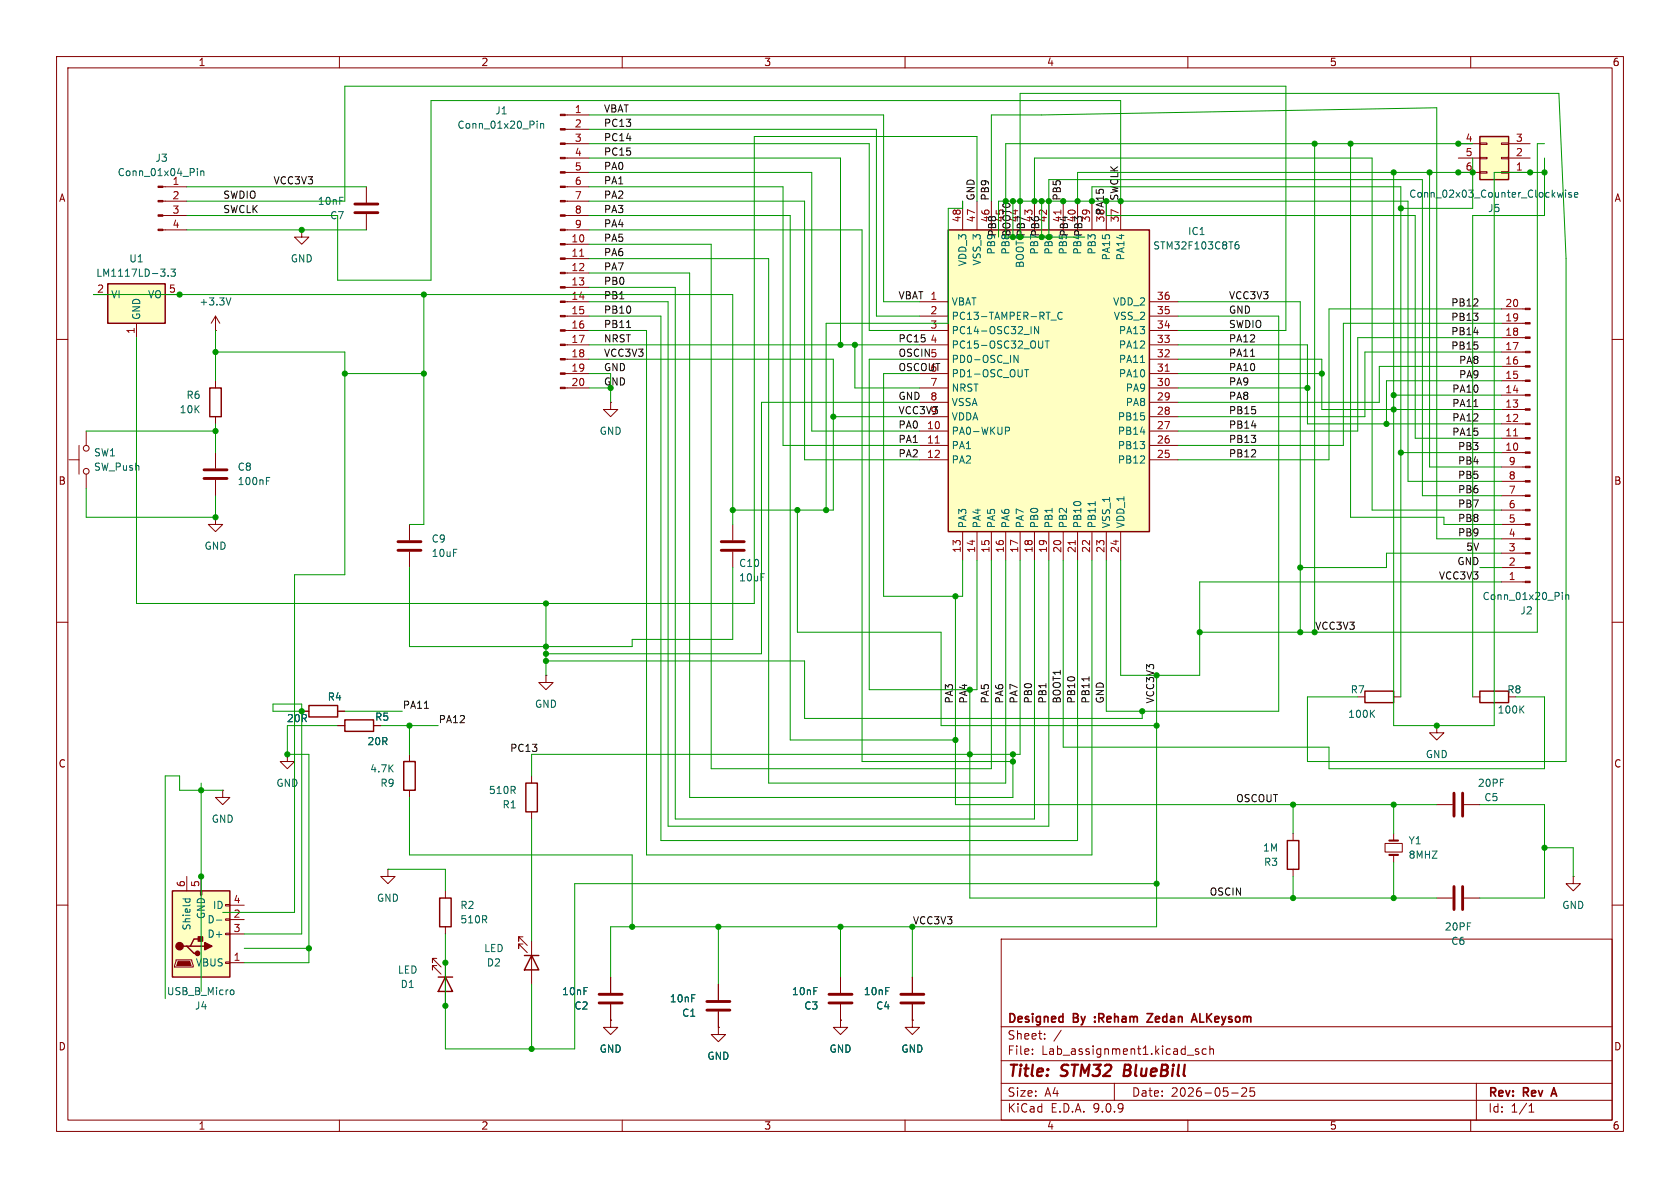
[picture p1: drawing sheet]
<svg xmlns="http://www.w3.org/2000/svg" width="297mm" height="210mm" viewBox="0 0 297 210" stroke-linecap="round" stroke-linejoin="round" font-family="sans-serif">
<g fill="none" stroke="#840000" stroke-width=".18">
<path d="M10 10h277v190h-277zM12 12h273v186h-273zM60 10v2M110 10v2M160 10v2M210 10v2M260 10v2M10 60h2M285 60h2M38.1 91.4v1.3h1.3l-1.3 1.3-1.3-1.3h1.3M38.1 91.4h.1M10 110h2"/>
<path d="M285 110h2M10 160h2M177 166h108v32h-108zM285 160h2M60 198v2M110 198v2M160 198v2M177 194.5h108M177 191.5h108M177 187.5h108M177 181.5h108M182.5 186.3v.1"/>
<path d="M182.5 185.5v.1M184.7 183.6v.1M184.7 182.8v.1M187.6 182.1l-1.3 2M197 191.5v3M210 198v2M211.9 185.5l-.4-.1-.2 .2 .1 .2 .5 .2v.3h-.6M213.2 185.5l-.4-.1-.3 .3v.4l.2 .2h.5M213.9 185.5l.2-.1 .4 .1v.9M213.9 184.9v1.5M217.7 193.2h1.2M219.5 192.4l.6-.1 .2 .1 .1 .3-.9 1.1h.9"/>
<path d="M221.7 192.3h-.7v.7l.2-.1h.5l.1 .3-.1 .5-.2 .1-.5-.1M260 198v2M261 191.5v6.5M270.3 196.6h.9M270.3 195.5l.4-.4v1.5"/>
</g>
<path d="M193.6 179.8v.1M202.8 179.2h1l-1 1.5h1M193.6 180.5v.2M210.6 180.7l.5-1.5 .5 1.5M210.8 180.3h.7M274.3 193.4h.8M274.7 192.3l-.5 1.5" fill="none" stroke="#840000" stroke-width=".3"/>
<path d="M198.9 188.2l-.3 2h.8" fill="none" stroke="#840000" stroke-width=".4"/>
<path d="M19 50.2h10.2v7h-10.2z" fill="#ffffc2"/>
<path d="M19 50.2h10.2v7h-10.2zM93 138.4h2v5.1h-2zM241.3 122.2h5.1v2h-5.1zM261.6 122.2h5.1v2h-5.1zM227.6 148.6h2v5.1h-2z" fill="none" stroke="#840000" stroke-width=".25"/>
<g fill="none" stroke="#840000" stroke-width=".18">
<path d="M64.8 33v2.8M64.8 37.8v2.8M99.9 20.3h4.2M99.9 22.9h4.2M99.9 25.4h4.2M99.9 27.9h4.2M99.9 30.5h4.2M99.9 33h4.2M99.9 35.6h4.2M99.9 38.1h4.2M16.5 52.1h2.5M24.1 57.2v2.5"/>
<path d="M29.2 52.1h2.5M53.3 40.6v1.3h1.3l-1.3 1.3-1.2-1.3h1.2M53.3 40.6h.1M99.9 40.6h4.2M99.9 43.2h4.2M99.9 45.7h4.2M99.9 48.3h4.2M99.9 50.8h4.2M99.9 53.3h4.2M99.9 55.9h4.2M99.9 58.4h4.2M265.4 59.7h4.2"/>
<path d="M265.4 57.2h4.2M265.4 54.6h4.2M99.9 61h4.2M99.9 63.5h4.2M99.9 66h4.2M99.9 68.6h4.2M107.9 71.1v1.3h1.3l-1.3 1.3-1.2-1.3h1.2M107.9 71.1h.1M265.4 77.5h4.2M265.4 74.9h4.2M265.4 72.4h4.2M265.4 69.9h4.2"/>
<path d="M265.4 67.3h4.2M265.4 64.8h4.2M265.4 62.2h4.2M38.1 80v2.8M38.1 84.8v2.8M129.5 92.7v2.8M129.5 97.5v2.8M265.4 97.8h4.2M265.4 95.3h4.2M265.4 92.7h4.2M265.4 90.2h4.2M265.4 87.6h4.2"/>
<path d="M265.4 85.1h4.2M265.4 82.6h4.2M265.4 80h4.2M265.4 102.9h4.2M265.4 100.3h4.2M39.4 139.7v1.3h1.2l-1.2 1.2-1.3-1.2h1.3M39.4 139.7h.1M50.8 133.4v1.2h1.3l-1.3 1.3-1.3-1.3h1.3M50.8 133.4h.1M94 137.2v1.2M246.4 123.2h1.2M254 128.3v1.2h1.3l-1.3 1.3-1.3-1.3h1.3"/>
<path d="M254 128.3h.1M260.3 123.2h1.3M68.6 153.7v1.2h1.2l-1.2 1.3-1.3-1.3h1.3M68.6 153.7h.1M94 143.5v1.3M228.6 147.3v1.3M228.6 153.7v1.2M244.9 149.1h3v1.5h-3zM246.4 147.3v1.3M246.4 151.1v1.3M254 142.2h2.8M258.8 142.2h2.8"/>
</g>
<g fill="none" stroke="#006464" stroke-width=".18">
<path d="M95 21.4v.1M95 21.8v.9M95.6 21.8v.9M95.6 22l.2-.2 .3 .1v.8M29.7 48.7v.1M30.2 47.6h.8l-.4 .5 .3 .1v.5l-.1 .1-.6-.1M47.1 85h.4M47.1 84.4h.6M276.2 104.7v.1M276.2 105.1v.9M276.8 105.1v.9M276.8 105.3l.2-.2 .3 .1v.8"/>
<path d="M242.5 126.1l.5 .7M243 125.5l-.7 .8M268.9 125.3l.5 .8M269.4 124.8l-.7 .7"/>
</g>
<g fill="#840000" stroke="#840000" stroke-width=".18">
<path d="M269.6 102.7h.9v.3h-.9z"/>
<path d="M269.6 100.2h.9v.3h-.9z"/>
<path d="M269.6 97.7h.9v.2h-.9z"/>
<path d="M269.6 95.1h.9v.3h-.9z"/>
<path d="M269.6 92.6h.9v.2h-.9z"/>
<path d="M269.6 90h.9v.3h-.9z"/>
<path d="M269.6 87.5h.9v.3h-.9z"/>
<path d="M269.6 85h.9v.2h-.9z"/>
<path d="M269.6 82.4h.9v.3h-.9z"/>
<path d="M269.6 79.9h.9v.2h-.9z"/>
<path d="M269.6 77.3h.9v.3h-.9z"/>
<path d="M269.6 74.8h.9v.3h-.9z"/>
<path d="M269.6 72.3h.9v.2h-.9z"/>
<path d="M269.6 69.7h.9v.3h-.9z"/>
<path d="M269.6 67.2h.9v.2h-.9z"/>
<path d="M269.6 64.6h.9v.3h-.9z"/>
<path d="M269.6 62.1h.9v.3h-.9z"/>
<path d="M269.6 59.6h.9v.2h-.9z"/>
<path d="M269.6 57h.9v.3h-.9z"/>
<path d="M269.6 54.5h.9v.2h-.9z"/>
<path d="M99.1 20.2h.8v.2h-.8z"/>
<path d="M99.1 22.7h.8v.3h-.8z"/>
<path d="M99.1 25.3h.8v.2h-.8z"/>
<path d="M99.1 27.8h.8v.3h-.8z"/>
<path d="M99.1 30.4h.8v.2h-.8z"/>
<path d="M99.1 32.9h.8v.2h-.8z"/>
<path d="M99.1 35.4h.8v.3h-.8z"/>
<path d="M99.1 38h.8v.2h-.8z"/>
<path d="M99.1 40.5h.8v.3h-.8z"/>
<path d="M99.1 43.1h.8v.2h-.8z"/>
<path d="M99.1 45.6h.8v.2h-.8z"/>
<path d="M99.1 48.1h.8v.3h-.8z"/>
<path d="M99.1 50.7h.8v.2h-.8z"/>
<path d="M99.1 53.2h.8v.3h-.8z"/>
<path d="M99.1 55.8h.8v.2h-.8z"/>
<path d="M99.1 58.3h.8v.2h-.8z"/>
<path d="M99.1 60.8h.8v.3h-.8z"/>
<path d="M99.1 63.4h.8v.2h-.8z"/>
<path d="M99.1 65.9h.8v.3h-.8z"/>
<path d="M99.1 68.5h.8v.2h-.8z"/>
</g>
<path d="M102.5 45.3h.7M267.6 77.1h.7" fill="none" stroke="#a90000" stroke-width=".18"/>
<path d="M62.7 37.6h4.1M62.7 36.1h4.1M36.1 83.1h4M36.1 84.6h4M127.5 95.8h4.1M127.5 97.3h4.1M257 140.2v4.1M258.6 140.2v4.1" fill="none" stroke="#840000" stroke-width=".51"/>
<path d="M245.6 151.1h1.5M245.6 148.6h1.5" fill="none" stroke="#840000" stroke-width=".38"/>
<path d="M30.5 157.5h10.1v15.2h-10.1z" fill="#ffffc2"/>
<path d="M37.1 68.6h2v5.1h-2zM30.5 157.5h10.1v15.2h-10.1zM77.7 158.8h2.1v5h-2.1zM32.4 167.3h.6l1.3 1.2h.6M33.7 167.3h2.5M35.6 166h-1.3l-.6 1.3h-.7M77.5 172.7h2.5M78.7 172.7l1.3 2.6h-2.5zM92.7 168.9h2.5M94 168.9l1.2 2.6h-2.5z" fill="none" stroke="#840000" stroke-width=".25"/>
<g fill="none" stroke="#840000" stroke-width=".18">
<path d="M14 78.7v5.1M15.2 76.2v2.5M38.1 67.3v1.3M38.1 73.7v1.2M12.2 81.3h1.8M15.2 83.8v2.6M33 154.9v2.6M35.4 157.5h.3v.7h-.3zM35.6 154.9v2.6M39.9 159.9h.7v.2h-.7zM78.7 157.5v1.3M31.1 169.7h2.8l.3 1.2h-3.3z"/>
<path d="M39.9 170.1h.7v.2h-.7zM39.9 165h.7v.2h-.7zM39.9 162.4h.7v.3h-.7zM40.6 170.2h2.6M40.6 165.1h2.6M40.6 162.6h2.6M40.6 160h2.6M77.2 169.4h-.7v.8v-.8l1.5 1.5M77.2 170.7h-.7v.8v-.8l1.5 1.5M78.7 163.8v1.3M78.7 170.2v7.6M92.5 165.6h-.8v.8v-.8l1.5 1.5"/>
<path d="M92.5 166.9h-.8v.7v-.7l1.5 1.5M94 166.4v7.6"/>
<circle cx="15.2" cy="79.2" r=".51"/>
<circle cx="15.2" cy="83.3" r=".51"/>
</g>
<path d="M31.5 169.9h2l.3 .8h-2.6z" fill="#840000" stroke="#840000" stroke-width=".18"/>
<g fill="#840000" stroke="#840000" stroke-width=".25">
<path d="M35.1 165.6h.7v.8h-.7z"/>
<path d="M36.2 166.6l1.3 .7-1.3 .6z"/>
<circle cx="31.7" cy="167.3" r=".63"/>
<circle cx="34.9" cy="168.5" r=".38"/>
</g>
<path d="M32.3 158.9h1.3M32.8 158.9v.4M33.5 158.9l.1 .4M38.3 162.7h.9M40.9 175l.3 .1 .2 .1-.1 .5-.4 .1" fill="none" stroke="#006464" stroke-width=".18"/>
<path d="M261.6 24.1h5.1v7.7h-5.1z" fill="#ffffc2"/>
<path d="M261.6 24.1h5.1v7.7h-5.1zM54.6 124.7h5.1v2h-5.1zM61 127.3h5v2h-5zM71.4 134.6h2v5.1h-2z" fill="none" stroke="#840000" stroke-width=".25"/>
<g fill="none" stroke="#840000" stroke-width=".18">
<path d="M28.8 33h4.2M28.8 35.6h4.2M28.8 38.1h4.2M257.8 30.5h3.8M257.8 27.9h3.8M257.8 25.4h3.8M261.6 30.4h1.3v.2h-1.3zM261.6 27.8h1.3v.3h-1.3zM261.6 25.3h1.3v.2h-1.3zM265.4 30.4h1.3v.2h-1.3zM265.4 27.8h1.3v.3h-1.3zM265.4 25.3h1.3v.2h-1.3z"/>
<path d="M266.7 30.5h3.8M266.7 27.9h3.8M266.7 25.4h3.8M28.8 40.6h4.2M38.1 58.4h.1M38.1 55.9l-.8 1.3M38.1 55.9l.8 1.3M38.1 55.9v2.5M72.4 92.7v2.8M72.4 97.5v2.8M96.5 119.4v1.3h1.3l-1.3 1.2-1.3-1.2h1.3M96.5 119.4h.1"/>
<path d="M53.3 125.7h1.3M59.7 125.7h1.3M59.7 128.3h1.3M66 128.3h1.3M72.4 133.4v1.2M72.4 139.7v1.3M254 158.8h2.8M258.8 158.8h2.8M278.1 154.9v1.3h1.3l-1.3 1.3-1.2-1.3h1.2M278.1 154.9h.1M148.6 172.7v2.8M148.6 177.5v2.8"/>
<path d="M127 181.6v1.3h1.3l-1.3 1.3-1.3-1.3h1.3M127 181.6h.1"/>
</g>
<path d="M34.9 29.8v.1M34.9 30.2v.9M35.5 30.2v.9M35.5 30.3l.2-.1 .3 .1v.8M276.3 34l-.3 .9-.2-.6M276.8 33.6v.1M276.8 34v.9M277.8 34.1l-.3-.1-.2 .2 .1 .2 .4 .1v.3h-.5M278.3 34.4l.6-.1v-.2l-.4-.1-.2 .2 .1 .6h.5M40.8 52.6l-.4 1.3" fill="none" stroke="#006464" stroke-width=".18"/>
<path d="M70.4 95.8h4M70.4 97.3h4M257 156.7v4.1M258.6 156.7v4.1M146.6 177.3h4M146.6 175.8h4" fill="none" stroke="#840000" stroke-width=".51"/>
<g fill="#840000" stroke="#840000" stroke-width=".18">
<path d="M27.9 32.9h.9v.2h-.9z"/>
<path d="M27.9 35.4h.9v.3h-.9z"/>
<path d="M27.9 38h.9v.2h-.9z"/>
<path d="M27.9 40.5h.9v.3h-.9z"/>
</g>
<path d="M167.6 40.6h35.6v53.4h-35.6z" fill="#ffffc2"/>
<path d="M167.6 40.6h35.6v53.4h-35.6z" fill="none" stroke="#840000" stroke-width=".25"/>
<g fill="none" stroke="#840000" stroke-width=".18">
<path d="M170.2 35.6v5M172.7 35.6v5M175.3 35.6v5M177.8 35.6v5M180.3 35.6v5M182.9 35.6v5M185.4 35.6v5M188 35.6v5M190.5 35.6v5M193 35.6v5M195.6 35.6v5M198.1 35.6v5"/>
<path d="M162.6 53.3h5M162.6 55.9h5M162.6 58.4h5M203.2 53.3h5.1M203.2 55.9h5.1M203.2 58.4h5.1M162.6 61h5M162.6 63.5h5M162.6 66h5M162.6 68.6h5M162.6 71.1h5M162.6 73.7h5"/>
<path d="M162.6 76.2h5M162.6 78.7h5M203.2 61h5.1M203.2 63.5h5.1M203.2 66h5.1M203.2 68.6h5.1M203.2 71.1h5.1M203.2 73.7h5.1M203.2 76.2h5.1M203.2 78.7h5.1M162.6 81.3h5M170.2 94v5.1"/>
<path d="M172.7 94v5.1M175.3 94v5.1M177.8 94v5.1M180.3 94v5.1M182.9 94v5.1M185.4 94v5.1M188 94v5.1M190.5 94v5.1M193 94v5.1M195.6 94v5.1M198.1 94v5.1M203.2 81.3h5.1"/>
<path d="M53.3 125.7h1.3M59.7 125.7h1.3M59.7 128.3h1.3M66 128.3h1.3M107.9 172.7v2.8M107.9 177.5v2.8M127 174v2.8M127 178.8v2.8M148.6 172.7v2.8M148.6 177.5v2.8M161.3 172.7v2.8M161.3 177.5v2.8"/>
<path d="M107.9 180.3v1.3h1.3l-1.3 1.3-1.2-1.3h1.2M107.9 180.3h.1M127 181.6h.1M148.6 180.3v1.3h1.3l-1.3 1.3-1.3-1.3h1.3M148.6 180.3h.1M161.3 180.3v1.3h1.3l-1.3 1.3-1.3-1.3h1.3M161.3 180.3h.1"/>
</g>
<g fill="none" stroke="#006464" stroke-width=".18">
<path d="M182.3 57.7v1.3M183.6 57.7v1.3l-.7-1.3v1.3M185.8 56.6h1M187.8 55.3a.6 .6 0 0 0-.9 .4 .6 .6 0 0 0 .6 .8l.3-.2M218.3 43.5l.3-.3h.2l.3 .3v.3l-.3 .2h-.4l-.1-.2M218.9 42.7l-.3 .1-.3 .5M177.7 75.5h.5l.3 .3-.2 .3-.6 .1M180 62.8v1.3l-.7-1.3v1.3M181.1 65.3h.8M181.5 65.3v1.3M184.3 60.3v1l-.1 .2M184.8 60.3h.7"/>
<path d="M185.1 60.3v1.2M201.6 64.1h.7M193.6 88.7v.7"/>
</g>
<path d="M187.5 37.1v.8M165.3 78.3h.8M206 65.6h.7M190.1 95.6v.7" fill="none" stroke="#a90000" stroke-width=".18"/>
<path d="M105.9 177.3h4.1M105.9 175.8h4.1M125 178.6h4M125 177h4M159.3 177.3h4M159.3 175.8h4" fill="none" stroke="#840000" stroke-width=".51"/>
<path d="M110.8 57.9h.7M221.1 63h.7M260.6 71.9h.7M192.5 119.6v.8M75 125.2h.8" fill="none" stroke="#0f0f0f" stroke-width=".18"/>
<g fill="none" stroke="#009600" stroke-width=".18">
<path d="M33 33h31.8M33 35.6h28v-20.4h166.3v43.2h-19M104.1 20.3h52.1v33h6.4M104.1 30.5h39.4v45.7h19.1M104.1 33h34.3v45.7h24.2M104.1 25.4h49.6v33h8.9M104.1 27.9h44.5v33.1M104.1 22.9h50.8v33h7.7M104.1 38.1h35.6v92.7h29.2M104.1 35.6h38.1v45.7h20.4M170.2 35.6v1.2h-2.6v20.4h-21.6v33M172.7 35.6v-11.5h-39.4v82.6h-109.2v-47"/>
<path d="M175.3 35.6v-15.3h8.8l69.9-1.2v76.2h11.4M177.8 35.6h-1.3v6.3M182.9 35.6v-7.7h59.7v62.3h22.8M184.1 35.6v6.3M193 35.6v-2.6h54.6v90.2M195.6 38.1h54.6v39.4h15.2M198.1 35.6v-17.8h-121.9v31.7h-16.5v-11.4h-26.7M232.4 25.4v86.4M238.8 25.4v66h16.5v1.3h10.1M246.4 30.5v97.8h17.8v-97.8h8.8M252.7 30.5v52.1h12.7M260.3 30.5h-69.8v5.1"/>
<path d="M260.3 25.4h-82.5v16.5M260.3 27.9v8.9h-12.7M273 25.4h-1.2v86.4h-59.7M273 27.9v10.2h-12.7v85.1M16.5 52.1h113v40.6M33 40.6h31.8M38.1 58.4v8.9M74.9 52.1v40.6h-2.5M104.1 50.8h15.3v94h63.5v-45.7M104.1 55.9h12.7v92.7h73.7v-49.5M104.1 43.2h21.6v92.7h49.6v-36.8M104.1 58.4h10.2v92.7h78.7v-52"/>
<path d="M104.1 53.3h14v92.8h67.3v-47M104.1 45.7h31.8v92.7h41.9v-39.3M104.1 48.3h17.8v92.7h57.2v-7.6M104.1 40.6h48.3v94h26.7M180.3 41.9v-25.4h95.3l1.3 29.2v88.9h-45.8v-11.4h8.9M185.4 41.9v-10.1h66.1v55.8h13.9M191.8 41.9h-12.7v-6.3h69.8v49.5h16.5M208.3 55.9h17.8v69.8h-30.5v-26.6M208.3 53.3h21.6v58.5M265.4 54.6h-30.5v26.7h-26.6M265.4 59.7h-25.4v16.5h-31.7M265.4 57.2h-27.9v21.5h-29.2"/>
<path d="M15.2 76.2h22.9M38.1 62.2h22.9v39.4h-8.9v59.7h-12.7M38.1 74.9v5.1M61 66h13.9M104.1 66h3.8v5.1M104.1 68.6h3.8M104.1 61h58.5M104.1 63.5h43.2v26.7h-17.8M147.3 73.7h15.3M151.1 61v7.6h11.5M162.6 66h-6.4v39.4h14v-6.3M162.6 63.5h-8.9v58.4h19v-22.8"/>
<path d="M162.6 71.1h-28v44.5h-38.1M208.3 61h22.8v13.9h34.3M208.3 66h25.4M208.3 68.6h22.8M208.3 63.5h25.4v8.9h31.7M246.4 69.9h19M265.4 62.2h-24.1v11.5h-33M265.4 67.3h-20.3v7.6M265.4 64.8h-21.6v6.3h-35.5M15.2 86.4v5h22.9v-3.8M141 90.2v21.6h25.4v16.5h38.1M180.3 99.1v34.3h-86.3v3.8"/>
<path d="M188 99.1v33h46.9v3.8h38.1v-12.7h-5M198.1 99.1v20.3h14v-16.5h53.3M247.6 80h17.8M265.4 97.8h-20.3v2.5h-15.2M72.4 100.3v14h39.4v-1.3h17.7v-12.7M96.5 116.8h45.7v10.2h59.7v-1.3M96.5 106.7v12.7M168.9 105.4v36.8h85.1M204.5 119.4v44.4h-96.6v8.9M261.6 100.3h3.8M35.6 138.4v36.9M39.4 139.7h-7.7v-2.5h-2.5v39.3"/>
<path d="M53.3 125.7h-5v-1.2h5v40.6h-10.1M59.7 128.3h-8.9v5.1h3.8v36.8h-11.4M61 125.7h10.1M67.3 128.3h10.2M72.4 128.3v5.1M171.4 121.9v36.9h82.6M68.6 153.7h10.1v3.8M72.4 141v10.1h39.4v12.7M94 144.8v21.6M204.5 156.2h-102.9v29.2h-22.9v-20.3M228.6 142.2v5.1M228.6 154.9v3.9"/>
<path d="M246.4 142.2v5.1M246.4 152.4v6.4M261.6 142.2h11.4v16.6h-11.4M273 149.9h5.1v5M43.2 167.6h11.4M94 174v11.4M127 163.8v10.2M148.6 163.8v8.9M161.3 163.8v8.9"/>
</g>
<g fill="#009600" stroke="#009600" stroke-width=".18">
<circle cx="179.1" cy="133.4" r=".46"/>
<circle cx="231.1" cy="68.6" r=".46"/>
<circle cx="247.6" cy="36.8" r=".46"/>
<circle cx="260.3" cy="30.5" r=".46"/>
<circle cx="233.7" cy="66" r=".46"/>
<circle cx="273" cy="30.5" r=".46"/>
<circle cx="232.4" cy="25.4" r=".46"/>
<circle cx="238.8" cy="25.4" r=".46"/>
<circle cx="229.9" cy="100.3" r=".46"/>
<circle cx="252.7" cy="30.5" r=".46"/>
<circle cx="246.4" cy="30.5" r=".46"/>
<circle cx="270.5" cy="30.5" r=".46"/>
<circle cx="247.6" cy="80" r=".46"/>
<circle cx="246.4" cy="69.9" r=".46"/>
<circle cx="245.1" cy="74.9" r=".46"/>
<circle cx="246.4" cy="72.4" r=".46"/>
<circle cx="257.8" cy="25.4" r=".46"/>
<circle cx="257.8" cy="30.5" r=".46"/>
<circle cx="177.8" cy="35.6" r=".46"/>
<circle cx="179.1" cy="134.6" r=".46"/>
<circle cx="204.5" cy="156.2" r=".46"/>
<circle cx="171.4" cy="133.4" r=".46"/>
<circle cx="171.4" cy="121.9" r=".46"/>
<circle cx="168.9" cy="105.4" r=".46"/>
<circle cx="201.9" cy="125.7" r=".46"/>
<circle cx="204.5" cy="128.3" r=".46"/>
<circle cx="254" cy="128.3" r=".46"/>
<circle cx="273" cy="149.9" r=".46"/>
<circle cx="228.6" cy="142.2" r=".46"/>
<circle cx="246.4" cy="158.8" r=".46"/>
<circle cx="228.6" cy="158.8" r=".46"/>
<circle cx="246.4" cy="142.2" r=".46"/>
<circle cx="232.4" cy="111.8" r=".46"/>
<circle cx="74.9" cy="66" r=".46"/>
<circle cx="74.9" cy="52.1" r=".46"/>
<circle cx="107.9" cy="68.6" r=".46"/>
<circle cx="151.1" cy="61" r=".46"/>
<circle cx="148.6" cy="61" r=".46"/>
<circle cx="61" cy="66" r=".46"/>
<circle cx="31.7" cy="52.1" r=".46"/>
<circle cx="53.3" cy="40.6" r=".46"/>
<circle cx="38.1" cy="91.4" r=".46"/>
<circle cx="38.1" cy="62.2" r=".46"/>
<circle cx="38.1" cy="76.2" r=".46"/>
<circle cx="35.6" cy="139.7" r=".46"/>
<circle cx="54.6" cy="167.6" r=".46"/>
<circle cx="50.8" cy="133.4" r=".46"/>
<circle cx="35.6" cy="154.9" r=".46"/>
<circle cx="96.5" cy="116.8" r=".46"/>
<circle cx="53.3" cy="125.7" r=".46"/>
<circle cx="72.4" cy="128.3" r=".46"/>
<circle cx="204.5" cy="119.4" r=".46"/>
<circle cx="182.9" cy="35.6" r=".46"/>
<circle cx="184.1" cy="35.6" r=".46"/>
<circle cx="185.4" cy="35.6" r=".46"/>
<circle cx="180.3" cy="35.6" r=".46"/>
<circle cx="179.1" cy="35.6" r=".46"/>
<circle cx="184.1" cy="41.9" r=".46"/>
<circle cx="179.1" cy="41.9" r=".46"/>
<circle cx="193" cy="35.6" r=".46"/>
<circle cx="198.1" cy="35.6" r=".46"/>
<circle cx="195.6" cy="35.6" r=".46"/>
<circle cx="190.5" cy="35.6" r=".46"/>
<circle cx="188" cy="35.6" r=".46"/>
<circle cx="229.9" cy="111.8" r=".46"/>
<circle cx="212.1" cy="111.8" r=".46"/>
<circle cx="96.5" cy="114.3" r=".46"/>
<circle cx="96.5" cy="115.6" r=".46"/>
<circle cx="96.5" cy="106.7" r=".46"/>
<circle cx="129.5" cy="90.2" r=".46"/>
<circle cx="147.3" cy="73.7" r=".46"/>
<circle cx="146" cy="90.2" r=".46"/>
<circle cx="141" cy="90.2" r=".46"/>
<circle cx="127" cy="163.8" r=".46"/>
<circle cx="111.8" cy="163.8" r=".46"/>
<circle cx="78.7" cy="170.2" r=".46"/>
<circle cx="78.7" cy="177.8" r=".46"/>
<circle cx="94" cy="185.4" r=".46"/>
<circle cx="168.9" cy="130.8" r=".46"/>
<circle cx="161.3" cy="163.8" r=".46"/>
<circle cx="148.6" cy="163.8" r=".46"/>
</g>
<g font-size="2.8" fill="#840000">
<text x="178" y="190.9">Title:</text>
<text x="187.7" y="190.9">STM32</text>
<text x="199.5" y="190.9">BlueBill</text>
</g>
<g font-size="2.1" fill="#840000">
<text x="178" y="184">Sheet:</text>
<text x="178" y="181.2">Designed</text>
<text x="189.8" y="181.2">By</text>
<text x="194.2" y="181.2">:Reham</text>
<text x="204.2" y="181.2">Zedan</text>
<text x="212.7" y="181.2">ALKeysom</text>
<text x="178" y="186.7">File:</text>
<text x="184.1" y="186.7">Lab_assignment1.kicad_sch</text>
<text x="178" y="196.9">KiCad</text>
<text x="178" y="194.1">Size:</text>
<text x="184.7" y="194.1">A4</text>
<text x="185.7" y="196.9">E.D.A.</text>
<text x="193.3" y="196.9">9.0.9</text>
<text x="200" y="194.1">Date:</text>
<text x="207" y="194.1">2026-05-25</text>
<text x="263" y="194.3">Rev:</text>
<text x="263" y="196.9">Id:</text>
<text x="267.1" y="196.9">1/1</text>
<text x="269.4" y="194.3">Rev</text>
<text x="275.1" y="194.3">A</text>
</g>
<g font-size="1.8" fill="#840000">
<text x="35" y="11.9">1</text>
<text x="85" y="11.9">2</text>
<text x="135" y="11.9">3</text>
<text x="185" y="11.9">4</text>
<text x="235" y="11.9">5</text>
<text x="285" y="11.9">6</text>
<text x="10.3" y="35.9">A</text>
<text x="285.3" y="35.9">A</text>
<text x="10.3" y="85.9">B</text>
<text x="285.3" y="85.9">B</text>
<text x="10.3" y="135.9">C</text>
<text x="285.3" y="135.9">C</text>
<text x="10.3" y="185.9">D</text>
<text x="285.3" y="185.9">D</text>
<text x="35" y="199.9">1</text>
<text x="85" y="199.9">2</text>
<text x="135" y="199.9">3</text>
<text x="185" y="199.9">4</text>
<text x="235" y="199.9">5</text>
<text x="285" y="199.9">6</text>
</g>
<g font-size="1.8" fill="#006464">
<text x="80.8" y="23">Conn_01x20_Pin</text>
<text x="87.5" y="20.4">J1</text>
<text x="27.4" y="28.8">J3</text>
<text x="20.7" y="31.3">Conn_01x04_Pin</text>
<text x="30.4" y="32.8">1</text>
<text x="249" y="35.2">Conn_02x03_Counter_Clockwise</text>
<text x="56.1" y="36.4">10nF</text>
<text x="58.3" y="39">C7</text>
<text x="209.9" y="41.8">IC1</text>
<text x="263" y="37.7">J5</text>
<text x="22.8" y="46.6">U1</text>
<text x="51.3" y="46.6">GND</text>
<text x="171" y="47.2" transform="rotate(-90 171 47.2)">VDD_3</text>
<text x="173.6" y="47" transform="rotate(-90 173.6 47)">VSS_3</text>
<text x="181.2" y="47.5" transform="rotate(-90 181.2 47.5)">BOOT0</text>
<text x="188.8" y="45.1" transform="rotate(-90 188.8 45.1)">PB5</text>
<text x="193.9" y="45.1" transform="rotate(-90 193.9 45.1)">PB3</text>
<text x="196.4" y="46.1" transform="rotate(-90 196.4 46.1)">PA15</text>
<text x="199" y="46.1" transform="rotate(-90 199 46.1)">PA14</text>
<text x="203.8" y="44.3">STM32F103C8T6</text>
<text x="16.9" y="49.1">LM1117LD-3.3</text>
<text x="19.6" y="52.9">VI</text>
<text x="26.1" y="52.9">VO</text>
<text x="25" y="56.6" transform="rotate(-90 25 56.6)">GND</text>
<text x="35.2" y="54.2">+3.3V</text>
<text x="168.1" y="54.2">VBAT</text>
<text x="168.1" y="56.7">PC13-TAMPER-RT_C</text>
<text x="168.1" y="59.3">PC14-OSC32_IN</text>
<text x="196.7" y="54.2">VDD_2</text>
<text x="196.8" y="56.7">VSS_2</text>
<text x="197.7" y="59.3">PA13</text>
<text x="168.1" y="61.8">PC15-OSC32_OUT</text>
<text x="168.1" y="64.4">PD0-OSC_IN</text>
<text x="197.7" y="61.8">PA12</text>
<text x="197.7" y="64.4">PA11</text>
<text x="32.9" y="70.7">R6</text>
<text x="168.1" y="66.9">PD1-OSC_OUT</text>
<text x="168.1" y="69.4">NRST</text>
<text x="168.1" y="72">VSSA</text>
<text x="197.7" y="66.9">PA10</text>
<text x="198.9" y="69.4">PA9</text>
<text x="198.9" y="72">PA8</text>
<text x="31.7" y="73.3">10K</text>
<text x="105.9" y="77.1">GND</text>
<text x="168.1" y="74.5">VDDA</text>
<text x="168.1" y="77.1">PA0-WKUP</text>
<text x="197.5" y="74.5">PB15</text>
<text x="197.5" y="77.1">PB14</text>
<text x="16.5" y="80.9">SW1</text>
<text x="16.5" y="83.4">SW_Push</text>
<text x="41.9" y="83.4">C8</text>
<text x="168.1" y="79.6">PA1</text>
<text x="168.1" y="82.1">PA2</text>
<text x="197.5" y="79.6">PB13</text>
<text x="197.5" y="82.1">PB12</text>
<text x="41.9" y="86">100nF</text>
<text x="171" y="93.5" transform="rotate(-90 171 93.5)">PA3</text>
<text x="173.6" y="93.5" transform="rotate(-90 173.6 93.5)">PA4</text>
<text x="176.1" y="93.5" transform="rotate(-90 176.1 93.5)">PA5</text>
<text x="178.7" y="93.5" transform="rotate(-90 178.7 93.5)">PA6</text>
<text x="181.2" y="93.5" transform="rotate(-90 181.2 93.5)">PA7</text>
<text x="183.7" y="93.5" transform="rotate(-90 183.7 93.5)">PB0</text>
<text x="186.3" y="93.5" transform="rotate(-90 186.3 93.5)">PB1</text>
<text x="188.8" y="93.5" transform="rotate(-90 188.8 93.5)">PB2</text>
<text x="191.4" y="93.5" transform="rotate(-90 191.4 93.5)">PB10</text>
<text x="193.9" y="93.5" transform="rotate(-90 193.9 93.5)">PB11</text>
<text x="196.4" y="93.5" transform="rotate(-90 196.4 93.5)">VSS_1</text>
<text x="199" y="93.5" transform="rotate(-90 199 93.5)">VDD_1</text>
<text x="36.1" y="97.4">GND</text>
<text x="76.2" y="96.1">C9</text>
<text x="76.2" y="98.7">10uF</text>
<text x="130.6" y="100.4">C10</text>
<text x="130.6" y="103">10uF</text>
<text x="262" y="106.3">Conn_01x20_Pin</text>
<text x="268.7" y="108.8">J2</text>
<text x="57.8" y="124.1">R4</text>
<text x="94.5" y="125.3">GND</text>
<text x="238.7" y="122.8">R7</text>
<text x="266.4" y="122.8">R8</text>
<text x="50.6" y="127.9">20R</text>
<text x="64.9" y="131.9">20R</text>
<text x="66.2" y="127.6">R5</text>
<text x="238.2" y="127.1">100K</text>
<text x="264.7" y="126.3">100K</text>
<text x="65.3" y="136.8">4.7K</text>
<text x="252" y="134.2">GND</text>
<text x="48.8" y="139.3">GND</text>
<text x="67.2" y="139.3">R9</text>
<text x="86.3" y="140.6">510R</text>
<text x="88.7" y="143.1">R1</text>
<text x="261.2" y="139.3">20PF</text>
<text x="262.3" y="141.8">C5</text>
<text x="37.3" y="145.6">GND</text>
<text x="248.9" y="149.5">Y1</text>
<text x="223.2" y="150.7">1M</text>
<text x="223.4" y="153.3">R3</text>
<text x="248.9" y="152">8MHZ</text>
<text x="37.5" y="160.9">ID</text>
<text x="66.5" y="159.6">GND</text>
<text x="81.3" y="160.9">R2</text>
<text x="276.1" y="160.9">GND</text>
<text x="33.9" y="164.6" transform="rotate(-90 33.9 164.6)">Shield</text>
<text x="36.4" y="162.6" transform="rotate(-90 36.4 162.6)">GND</text>
<text x="36.6" y="166">D+</text>
<text x="36.6" y="163.4">D-</text>
<text x="81.3" y="163.4">510R</text>
<text x="255.3" y="164.7">20PF</text>
<text x="256.5" y="167.2">C6</text>
<text x="34.5" y="171">VBUS</text>
<text x="70.2" y="172.3">LED</text>
<text x="85.5" y="168.5">LED</text>
<text x="86" y="171">D2</text>
<text x="29.4" y="176.1">USB_B_Micro</text>
<text x="34.4" y="178.7">J4</text>
<text x="70.7" y="174.9">D1</text>
<text x="99.3" y="176.1">10nF</text>
<text x="101.4" y="178.7">C2</text>
<text x="118.3" y="177.4">10nF</text>
<text x="120.5" y="179.9">C1</text>
<text x="139.9" y="176.1">10nF</text>
<text x="142.1" y="178.7">C3</text>
<text x="152.6" y="176.1">10nF</text>
<text x="154.8" y="178.7">C4</text>
<text x="105.9" y="186.3">GND</text>
<text x="125" y="187.6">GND</text>
<text x="146.6" y="186.3">GND</text>
<text x="159.3" y="186.3">GND</text>
</g>
<g font-size="1.8" fill="#a90000">
<text x="101.5" y="20.1">1</text>
<text x="101.5" y="22.6">2</text>
<text x="101.5" y="25.1">3</text>
<text x="101.5" y="27.7">4</text>
<text x="259" y="27.7">5</text>
<text x="259" y="25.1">4</text>
<text x="267.9" y="27.7">2</text>
<text x="267.9" y="25.1">3</text>
<text x="30.4" y="35.3">2</text>
<text x="101.5" y="30.2">5</text>
<text x="101.5" y="32.8">6</text>
<text x="101.5" y="35.3">7</text>
<text x="259" y="30.2">6</text>
<text x="267.9" y="30.2">1</text>
<text x="30.4" y="37.8">3</text>
<text x="30.4" y="40.4">4</text>
<text x="101.5" y="37.8">8</text>
<text x="101.5" y="40.4">9</text>
<text x="169.9" y="39.4" transform="rotate(-90 169.9 39.4)">48</text>
<text x="172.5" y="39.4" transform="rotate(-90 172.5 39.4)">47</text>
<text x="197.9" y="39.4" transform="rotate(-90 197.9 39.4)">37</text>
<text x="100.9" y="42.9">10</text>
<text x="100.9" y="45.5">11</text>
<text x="17.1" y="51.8">2</text>
<text x="29.8" y="51.8">5</text>
<text x="100.9" y="48">12</text>
<text x="100.9" y="50.5">13</text>
<text x="100.9" y="53.1">14</text>
<text x="204.4" y="53.1">36</text>
<text x="23.9" y="59.1" transform="rotate(-90 23.9 59.1)">1</text>
<text x="100.9" y="55.6">15</text>
<text x="100.9" y="58.2">16</text>
<text x="164.4" y="55.6">2</text>
<text x="164.4" y="58.2">3</text>
<text x="204.4" y="55.6">35</text>
<text x="204.4" y="58.2">34</text>
<text x="266" y="59.4">18</text>
<text x="266" y="56.9">19</text>
<text x="266" y="54.4">20</text>
<text x="100.9" y="60.7">17</text>
<text x="100.9" y="63.2">18</text>
<text x="100.9" y="65.8">19</text>
<text x="164.4" y="60.7">4</text>
<text x="204.4" y="60.7">33</text>
<text x="204.4" y="63.2">32</text>
<text x="204.4" y="65.8">31</text>
<text x="266" y="64.5">16</text>
<text x="266" y="62">17</text>
<text x="100.9" y="68.3">20</text>
<text x="164.4" y="68.3">7</text>
<text x="164.4" y="70.9">8</text>
<text x="204.4" y="68.3">30</text>
<text x="204.4" y="70.9">29</text>
<text x="266" y="69.6">14</text>
<text x="266" y="67.1">15</text>
<text x="163.8" y="75.9">10</text>
<text x="204.4" y="73.4">28</text>
<text x="204.4" y="75.9">27</text>
<text x="266" y="77.2">11</text>
<text x="266" y="74.7">12</text>
<text x="266" y="72.1">13</text>
<text x="163.8" y="78.5">11</text>
<text x="163.8" y="81">12</text>
<text x="204.4" y="78.5">26</text>
<text x="204.4" y="81">25</text>
<text x="266" y="79.8">10</text>
<text x="266.6" y="82.3">9</text>
<text x="266.6" y="89.9">6</text>
<text x="266.6" y="87.4">7</text>
<text x="266.6" y="84.8">8</text>
<text x="266.6" y="95">4</text>
<text x="266.6" y="92.5">5</text>
<text x="169.9" y="97.8" transform="rotate(-90 169.9 97.8)">13</text>
<text x="172.5" y="97.8" transform="rotate(-90 172.5 97.8)">14</text>
<text x="175" y="97.8" transform="rotate(-90 175 97.8)">15</text>
<text x="177.5" y="97.8" transform="rotate(-90 177.5 97.8)">16</text>
<text x="180.1" y="97.8" transform="rotate(-90 180.1 97.8)">17</text>
<text x="182.6" y="97.8" transform="rotate(-90 182.6 97.8)">18</text>
<text x="185.2" y="97.8" transform="rotate(-90 185.2 97.8)">19</text>
<text x="187.7" y="97.8" transform="rotate(-90 187.7 97.8)">20</text>
<text x="190.2" y="97.8" transform="rotate(-90 190.2 97.8)">21</text>
<text x="192.8" y="97.8" transform="rotate(-90 192.8 97.8)">22</text>
<text x="195.3" y="97.8" transform="rotate(-90 195.3 97.8)">23</text>
<text x="197.9" y="97.8" transform="rotate(-90 197.9 97.8)">24</text>
<text x="266.6" y="100.1">2</text>
<text x="266.6" y="97.5">3</text>
<text x="266.6" y="102.6">1</text>
<text x="32.8" y="156.9" transform="rotate(-90 32.8 156.9)">6</text>
<text x="35.3" y="156.9" transform="rotate(-90 35.3 156.9)">5</text>
<text x="41.2" y="159.8">4</text>
<text x="41.2" y="164.8">3</text>
<text x="41.2" y="162.3">2</text>
<text x="41.2" y="169.9">1</text>
</g>
<g font-size="1.8" fill="#0f0f0f">
<text x="106.7" y="22.5">PC13</text>
<text x="106.7" y="20">VBAT</text>
<text x="106.7" y="27.6">PC15</text>
<text x="106.7" y="25.1">PC14</text>
<text x="39.4" y="35.2">SWDIO</text>
<text x="48.3" y="32.7">VCC3V3</text>
<text x="106.7" y="30.1">PA0</text>
<text x="106.7" y="35.2">PA2</text>
<text x="106.7" y="32.7">PA1</text>
<text x="172.4" y="35.6" transform="rotate(-90 172.4 35.6)">GND</text>
<text x="174.9" y="35.6" transform="rotate(-90 174.9 35.6)">PB9</text>
<text x="187.6" y="35.6" transform="rotate(-90 187.6 35.6)">PB5</text>
<text x="197.8" y="35.6" transform="rotate(-90 197.8 35.6)">SWCLK</text>
<text x="39.4" y="37.8">SWCLK</text>
<text x="106.7" y="40.3">PA4</text>
<text x="106.7" y="37.8">PA3</text>
<text x="175" y="39.4" transform="rotate(-90 175 39.4)">46</text>
<text x="177.5" y="39.4" transform="rotate(-90 177.5 39.4)">45</text>
<text x="180.1" y="39.4" transform="rotate(-90 180.1 39.4)">44</text>
<text x="182.6" y="39.4" transform="rotate(-90 182.6 39.4)">43</text>
<text x="183.8" y="41.9" transform="rotate(-90 183.8 41.9)">PB6</text>
<text x="185.2" y="39.4" transform="rotate(-90 185.2 39.4)">42</text>
<text x="187.7" y="39.4" transform="rotate(-90 187.7 39.4)">41</text>
<text x="188.9" y="41.9" transform="rotate(-90 188.9 41.9)">PB4</text>
<text x="190.2" y="39.4" transform="rotate(-90 190.2 39.4)">40</text>
<text x="191.4" y="41.9" transform="rotate(-90 191.4 41.9)">PB3</text>
<text x="192.8" y="39.4" transform="rotate(-90 192.8 39.4)">39</text>
<text x="106.7" y="45.4">PA6</text>
<text x="106.7" y="47.9">PA7</text>
<text x="106.7" y="42.8">PA5</text>
<text x="176.1" y="45.1" transform="rotate(-90 176.1 45.1)">PB9PB8</text>
<text x="183.7" y="45.1" transform="rotate(-90 183.7 45.1)">PB7</text>
<text x="191.4" y="45.1" transform="rotate(-90 191.4 45.1)">PB4</text>
<text x="106.7" y="50.5">PB0</text>
<text x="106.7" y="53">PB1</text>
<text x="158.7" y="53">VBAT 1</text>
<text x="217.2" y="53">VCC3V3</text>
<text x="106.7" y="55.5">PB10</text>
<text x="106.7" y="58.1">PB11</text>
<text x="217.2" y="55.5">GND</text>
<text x="217.2" y="58.1">SWDIO</text>
<text x="256.5" y="54.3">PB12</text>
<text x="256.5" y="56.8">PB13</text>
<text x="256.5" y="59.3">PB14</text>
<text x="106.7" y="60.6">NRST</text>
<text x="106.7" y="63.2">VCC3V3</text>
<text x="106.7" y="65.7">GND</text>
<text x="158.7" y="63.2">OSCIN5</text>
<text x="158.7" y="65.7">OSCOUT</text>
<text x="158.7" y="60.6">PC15</text>
<text x="164.4" y="65.8">6</text>
<text x="217.2" y="60.6">PA12</text>
<text x="217.2" y="63.2">PA11</text>
<text x="217.2" y="65.7">PA10</text>
<text x="256.5" y="61.9">PB15</text>
<text x="257.8" y="64.4">PA8</text>
<text x="106.7" y="68.2">GND</text>
<text x="158.7" y="70.8">GND</text>
<text x="217.2" y="70.8">PA8</text>
<text x="217.2" y="68.2">PA9</text>
<text x="256.6" y="69.5">PA10</text>
<text x="257.8" y="67">PA9</text>
<text x="158.7" y="75.9">PA0</text>
<text x="158.7" y="73.3">VCC3V3</text>
<text x="164.4" y="73.4">9</text>
<text x="217.2" y="73.3">PB15</text>
<text x="217.2" y="75.9">PB14</text>
<text x="256.6" y="72">PA11</text>
<text x="256.6" y="77.1">PA15</text>
<text x="256.6" y="74.6">PA12</text>
<text x="158.7" y="78.4">PA1</text>
<text x="158.7" y="80.9">PA2</text>
<text x="217.2" y="80.9">PB12</text>
<text x="217.2" y="78.4">PB13</text>
<text x="257.7" y="79.7">PB3</text>
<text x="257.7" y="82.2">PB4</text>
<text x="257.7" y="87.3">PB6</text>
<text x="257.7" y="84.7">PB5</text>
<text x="257.7" y="89.8">PB7</text>
<text x="257.7" y="94.9">PB9</text>
<text x="257.7" y="92.4">PB8</text>
<text x="257.5" y="100">GND</text>
<text x="259.1" y="97.4">5V</text>
<text x="254.3" y="102.5">VCC3V3</text>
<text x="232.4" y="111.4">VCC3V3</text>
<text x="71.1" y="125.4">PA11</text>
<text x="168.6" y="124.5" transform="rotate(-90 168.6 124.5)">PA3</text>
<text x="171.1" y="124.5" transform="rotate(-90 171.1 124.5)">PA4</text>
<text x="174.9" y="124.5" transform="rotate(-90 174.9 124.5)">PA5</text>
<text x="177.5" y="124.5" transform="rotate(-90 177.5 124.5)">PA6</text>
<text x="180" y="124.5" transform="rotate(-90 180 124.5)">PA7</text>
<text x="182.5" y="124.5" transform="rotate(-90 182.5 124.5)">PB0</text>
<text x="185.1" y="124.5" transform="rotate(-90 185.1 124.5)">PB1</text>
<text x="187.6" y="124.5" transform="rotate(-90 187.6 124.5)">BOOT1</text>
<text x="190.2" y="124.5" transform="rotate(-90 190.2 124.5)">PB10</text>
<text x="192.7" y="124.5" transform="rotate(-90 192.7 124.5)">PB11</text>
<text x="195.2" y="124.5" transform="rotate(-90 195.2 124.5)">GND</text>
<text x="204.1" y="124.5" transform="rotate(-90 204.1 124.5)">VCC3V3</text>
<text x="77.5" y="127.9">PA12</text>
<text x="90.1" y="133">PC13</text>
<text x="218.4" y="141.9">OSCOUT</text>
<text x="213.8" y="158.4">OSCIN</text>
<text x="161.3" y="163.5">VCC3V3</text>
</g>
<g font-size="1.8" fill="#009600">
<text x="181.3" y="41.9" transform="rotate(-90 181.3 41.9)">PB7</text>
<text x="195.3" y="39.4" transform="rotate(-90 195.3 39.4)">38PA15</text>
<text x="178.7" y="45.1" transform="rotate(-90 178.7 45.1)">PB8BOOT0</text>
<text x="186.3" y="45.1" transform="rotate(-90 186.3 45.1)">PB6</text>
</g>
</svg>
